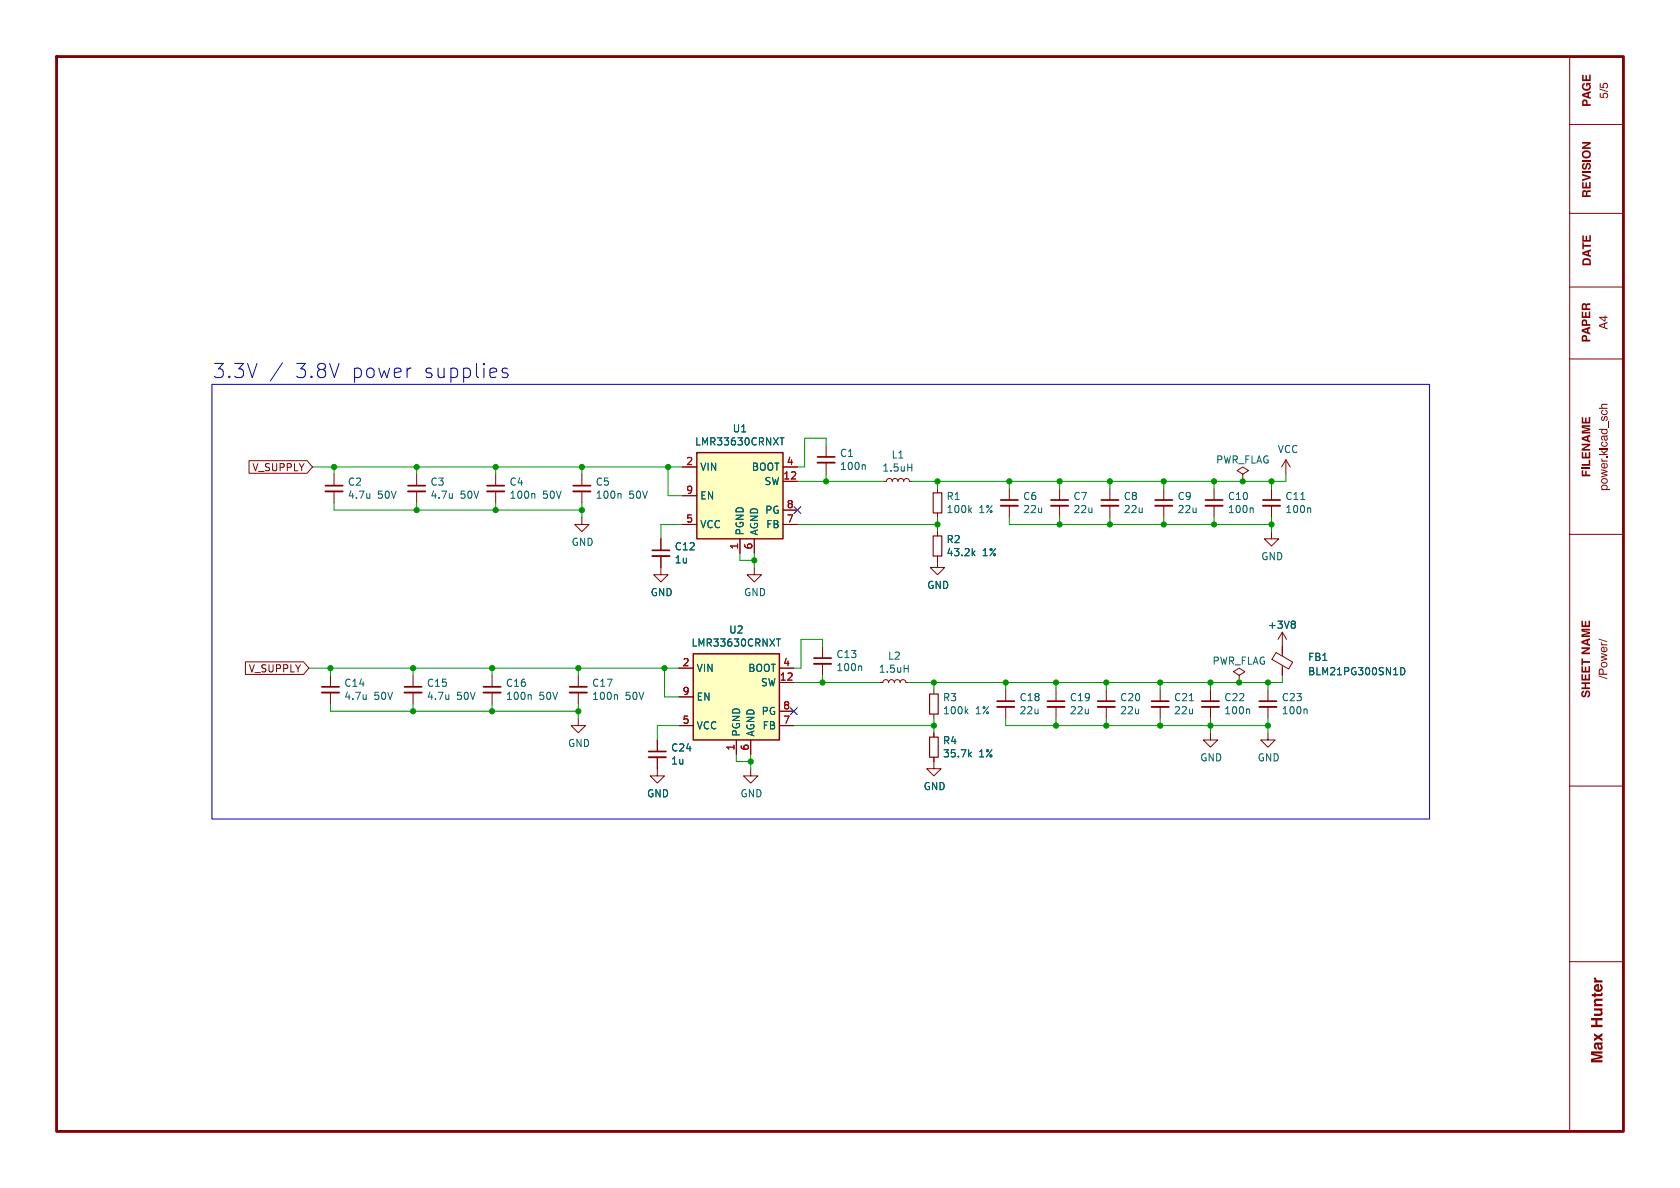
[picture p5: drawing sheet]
<svg xmlns="http://www.w3.org/2000/svg" width="297mm" height="210mm" viewBox="0 0 297 210" stroke-linecap="round" stroke-linejoin="round" font-family="sans-serif">
<path d="M10 10h277v190h-277z" fill="none" stroke="#840000" stroke-width=".5"/>
<g fill="none" stroke="#840000" stroke-width=".18">
<path d="M277.5 10v190M277.5 22h9.5M277.5 37.7h9.5M277.5 50.7h9.5M146 78.7v2.1M277.5 63.5h9.5M59.1 83.8v2.1M59.1 86.9v2M73.7 83.8v2.1M73.7 86.9v2M87.6 83.8v2.1M87.6 86.9v2"/>
<path d="M116.8 98.3v3.3h1.3l-1.3 1.3-1.2-1.3h1.2M116.8 95.3v2M146 81.8v2M156.2 85.1h.5l.2-.4 .3-.1 .4 .1 .1 .4 .2-.4 .3-.1 .4 .1 .1 .4 .2-.4 .4-.1 .3 .1 .2 .4 .1-.4 .4-.1 .3 .1 .2 .4h.5M165.7 98.3v2h1.3l-1.3 1.3-1.2-1.3h1.2M165.7 86.4v.7M165.7 90.7v.7M165.7 94v.7M178.4 86.4v2M178.4 89.4v2M187.3 86.4v2M187.3 89.4v2"/>
<path d="M196.2 86.4v2M196.2 89.4v2M205.7 86.4v2M205.7 89.4v2M214.6 86.4v2M214.6 89.4v2M224.8 94v1.3h1.3l-1.3 1.2-1.3-1.2h1.3M277.5 94.5h9.5M58.4 119.4v2M73 119.4v2M87 119.4v2M133.3 100.3v1.3h1.3l-1.3 1.3-1.2-1.3h1.2"/>
<path d="M219.1 119.4l1-.7-1-.6-1 .6 1 .7v1.3M58.4 122.4v2.1M73 122.4v2.1M87 122.4v2.1M102.2 127v1.3h1.3l-1.3 1.2-1.2-1.2h1.2M165.1 134.6v1.3h1.3l-1.3 1.3-1.3-1.3h1.3M165.1 121.9v.8M165.1 126.2v.8M177.8 121.9v2.1M177.8 125v2M186.7 121.9v2.1M186.7 125v2"/>
<path d="M195.6 121.9v2.1M195.6 125v2M205.1 121.9v2.1M205.1 125v2M214 129.5v1.3h1.3l-1.3 1.3-1.3-1.3h1.3M214 121.9v2.1M214 125v2M219.1 120.7h.1M277.5 139h9.5M277.5 170h9.5"/>
</g>
<g fill="none" stroke="#840000" stroke-width=".3">
<path d="M57.5 85.9h3.1M72.1 85.9h3.1M86.1 85.9h3.1M115.3 97.3h3.1M144.5 80.8h3.1M176.9 88.4h3.1M185.8 88.4h3M194.7 88.4h3M204.2 88.4h3.1M213.1 88.4h3.1M56.9 121.4h3M71.5 121.4h3"/>
<path d="M85.5 121.4h3M176.3 124h3M185.2 124h3M194.1 124h3M203.6 124h3M212.5 124h3"/>
</g>
<g fill="none" stroke="#840000" stroke-width=".33">
<path d="M57.5 86.9h3.1M72.1 86.9h3.1M86.1 86.9h3.1M115.3 98.3h3.1M144.5 81.8h3.1M176.9 89.4h3.1M185.8 89.4h3M194.7 89.4h3M204.2 89.4h3.1M213.1 89.4h3.1M56.9 122.4h3M71.5 122.4h3"/>
<path d="M85.5 122.4h3M176.3 125h3M185.2 125h3M194.1 125h3M203.6 125h3M212.5 125h3"/>
</g>
<g fill="none" stroke="#006464" stroke-width=".18">
<path d="M65.4 87.2v.9M65.4 88h-.1M80 87.2v.9M80 88h-.1M94.4 87.2l.2 .2v.7M152.8 82.2l.2 .1v.7M160.5 82.6h.7M161.2 82v1.3M171.4 90.1l.4 .5M171.8 89.8l-.5 .5M172 97.8l.4 .4M172.4 97.4l-.5 .5"/>
<path d="M221.4 89.8l.2 .2v.6M64.7 122.8v.8M64.7 123.5v.1M79.3 122.8v.8M79.3 123.5v.1M93.7 122.8l.2 .2v.6M170.8 125.7l.3 .5M171.1 125.3l-.5 .5M210.3 123.9h.7M220.7 125.3l.2 .2v.7"/>
</g>
<path d="M165 87.1h1.5v3.6h-1.5zM165 94.7h1.5v3.6h-1.5zM164.3 122.7h1.6v3.5h-1.6z" fill="none" stroke="#840000" stroke-width=".2"/>
<path d="M122.6 115.6h15.2v15.2h-15.2z" fill="#ffffc2"/>
<path d="M122.6 115.6h15.2v15.2h-15.2z" fill="none" stroke="#840000" stroke-width=".25"/>
<path d="M120 118.1h2.6M137.8 118.1h2.5M120 123.2h2.6M120 128.3h2.6M130.2 130.8v2.6M132.7 130.8v2.6M137.8 128.3h2.5M137.8 120.7h2.5M137.8 125.7h2.5" fill="none" stroke="#840000" stroke-width=".18"/>
<path d="M137.3 112.9h.7M137.6 112.9v1.3" fill="none" stroke="#006464" stroke-width=".18"/>
<path d="M123.2 80h15.2v15.3h-15.2z" fill="#ffffc2"/>
<path d="M123.2 80h15.2v15.3h-15.2z" fill="none" stroke="#840000" stroke-width=".25"/>
<g fill="none" stroke="#840000" stroke-width=".18">
<path d="M44 81.4h10.3l.9 1.2-.9 1.1h-10.3zM102.9 91.4v1.3h1.2l-1.2 1.3-1.3-1.3h1.3M102.9 83.8v2.1M102.9 86.9v2M116.8 95.3v2M116.8 98.3v2M120.6 82.6h2.6M120.6 87.6h2.6M120.6 92.7h2.6M130.8 95.3v2.5M133.3 95.3v2.5M138.4 82.6h2.6"/>
<path d="M138.4 92.7h2.6M138.4 85.1h2.6M138.4 90.2h2.6M165.7 94v.7M165.7 98.3v.8M219.7 83.8l1-.6-1-.6-1 .6 1 .6v1.3M219.7 85.1h.1M224.8 86.4v2M224.8 89.4v2M227.3 81.3l-.7 1.3M227.3 81.3l.8 1.3M227.3 81.3v2.5"/>
<path d="M43.4 117h10.3l.9 1.1-.9 1.1h-10.3zM102.2 119.4v2M120 118.1h2.6M137.8 118.1h2.5M145.4 114.3v2M145.4 117.3v2.1M225.6 115.3l2.9 1.7-.7 1.3-2.9-1.7zM226.7 111.8v4.2M226.7 117.6v1.8M226.7 111.8l-.8 1.2M226.7 111.8l.8 1.2M102.2 122.4v2.1"/>
<path d="M116.2 133.9v3.3h1.3l-1.3 1.2-1.3-1.2h1.3M116.2 130.8v2M120 123.2h2.6M120 128.3h2.6M130.2 130.8v2.6M132.7 135.9v1.3h1.3l-1.3 1.2-1.3-1.2h1.3M132.7 130.8v2.6M137.8 120.7h2.5M137.8 128.3h2.5M137.8 125.7h2.5M155.6 120.7h.5l.1-.4 .4-.2 .3 .2 .2 .4 .1-.4 .4-.2 .4 .2 .1 .4 .2-.4 .3-.2 .4 .2 .1 .4 .2-.4 .3-.2 .4 .2 .1 .4h.6M165.1 129.5v.8"/>
<path d="M165.1 133.9v.7M224.2 129.5v1.3h1.2l-1.2 1.3-1.3-1.3h1.3M224.2 121.9v2.1M224.2 125v2"/>
</g>
<g fill="none" stroke="#006464" stroke-width=".18">
<path d="M137.9 77.4h.7M138.2 77.4v1.3M109.6 87.2l.2 .2v.7M172 97.8l.4 .4M172.4 97.4l-.5 .5M230 88.3h.7M231.5 89.8l.2 .2v.6M137.3 112.9h.7M137.6 112.9v1.3M152.2 117.7l.1 .2v.7M159.8 118.2h.8M160.6 117.6v1.2"/>
<path d="M228.8 109.8l.2 .2-.2 .3 .2 .3v.2l-.2 .3M247.6 118a.64 .64 0 0 1 .8 .7 .64 .64 0 0 1-.8 .6zM109 122.8l.2 .2v.6M171.4 133.3l.3 .5M171.7 133l-.5 .4M230.9 125.3l.2 .2v.7"/>
</g>
<path d="M101.3 85.9h3.1M223.3 88.4h3M143.9 116.3h3M100.7 121.4h3.1M114.7 132.8h3M222.6 124h3.1" fill="none" stroke="#840000" stroke-width=".3"/>
<path d="M101.3 86.9h3.1M223.3 89.4h3M143.9 117.3h3M100.7 122.4h3.1M114.7 133.9h3M222.6 125h3.1" fill="none" stroke="#840000" stroke-width=".33"/>
<path d="M164.3 130.3h1.6v3.6h-1.6z" fill="none" stroke="#840000" stroke-width=".2"/>
<g fill="none" stroke="#009600" stroke-width=".18">
<path d="M146 78.7v-1.2h-3.8v5.1h-1.2M55.2 82.6h65.4M59.1 88.9v1.3h43.8M59.1 82.6v1.2M73.7 82.6v1.2M73.7 88.9v1.3M87.6 82.6v1.2M87.6 88.9v1.3M102.9 82.6v1.2M102.9 88.9v2.5M118.1 82.6v5h2.5M120.6 92.7h-3.8v2.6"/>
<path d="M130.8 97.8v1.3h2.5M133.3 97.8v2.5M141 85.1h15.2M141 92.7h24.7M146 83.8v1.3M165.7 85.1v1.3M165.7 91.4v2.6M178.4 91.4v1.3h46.4M178.4 85.1v1.3M187.3 85.1v1.3M187.3 91.4v1.3M196.2 85.1v1.3"/>
<path d="M196.2 91.4v1.3M205.7 85.1v1.3M205.7 91.4v1.3M214.6 85.1v1.3M214.6 91.4v1.3M224.8 85.1v1.3M224.8 91.4v2.6M227.3 83.8v1.3h-66M54.6 118.1h65.4M58.4 118.1v1.3M73 118.1v1.3M87 118.1v1.3"/>
<path d="M102.2 118.1v1.3M117.5 118.1v5.1h2.5M145.4 114.3v-1.3h-3.8v5.1h-1.3M145.4 119.4v1.3M226.7 119.4v1.3h-66M58.4 124.5v1.2h43.8M73 124.5v1.2M87 124.5v1.2M102.2 124.5v2.5M120 128.3h-3.8v2.5M130.2 133.4v1.2h2.5M132.7 133.4v2.5"/>
<path d="M140.3 120.7h15.3M140.3 128.3h24.8M165.1 120.7v1.2M165.1 127v2.5M177.8 127v1.3h46.4M177.8 120.7v1.2M186.7 120.7v1.2M186.7 127v1.3M195.6 120.7v1.2M195.6 127v1.3M205.1 120.7v1.2M205.1 127v1.3"/>
<path d="M214 120.7v1.2M214 127v2.5M224.2 120.7v1.2M224.2 127v2.5"/>
</g>
<path d="M140.4 89.6l1.2 1.2M141.6 89.6l-1.2 1.2M139.7 125.1l1.2 1.2M140.9 125.1l-1.2 1.2" fill="none" stroke="#000084" stroke-width=".18"/>
<path d="M37.5 67.9h215.2v76.9h-215.2zM49.9 64.1l-2.1 3.2M72.4 65.1h.3M89.7 65.2l-.6-.1-.3 .3 .1 .4 .8 .2 .1 .3-.1 .3-.2 .1-.7-.1" fill="none" stroke="#0000c2" stroke-width=".18"/>
<g fill="#009600" stroke="#009600" stroke-width=".18">
<circle cx="118.1" cy="82.6" r=".46"/>
<circle cx="133.3" cy="99.1" r=".46"/>
<circle cx="146" cy="85.1" r=".46"/>
<circle cx="117.5" cy="118.1" r=".46"/>
<circle cx="165.1" cy="120.7" r=".46"/>
<circle cx="165.1" cy="128.3" r=".46"/>
<circle cx="145.4" cy="120.7" r=".46"/>
<circle cx="132.7" cy="134.6" r=".46"/>
<circle cx="102.9" cy="82.6" r=".46"/>
<circle cx="102.9" cy="90.2" r=".46"/>
<circle cx="87" cy="118.1" r=".46"/>
<circle cx="87" cy="125.7" r=".46"/>
<circle cx="102.2" cy="118.1" r=".46"/>
<circle cx="102.2" cy="125.7" r=".46"/>
<circle cx="87.6" cy="82.6" r=".46"/>
<circle cx="87.6" cy="90.2" r=".46"/>
<circle cx="58.4" cy="118.1" r=".46"/>
<circle cx="73" cy="118.1" r=".46"/>
<circle cx="73" cy="125.7" r=".46"/>
<circle cx="73.7" cy="90.2" r=".46"/>
<circle cx="59.1" cy="82.6" r=".46"/>
<circle cx="73.7" cy="82.6" r=".46"/>
<circle cx="177.8" cy="120.7" r=".46"/>
<circle cx="186.7" cy="128.3" r=".46"/>
<circle cx="186.7" cy="120.7" r=".46"/>
<circle cx="178.4" cy="85.1" r=".46"/>
<circle cx="195.6" cy="120.7" r=".46"/>
<circle cx="195.6" cy="128.3" r=".46"/>
<circle cx="187.3" cy="85.1" r=".46"/>
<circle cx="187.3" cy="92.7" r=".46"/>
<circle cx="214.6" cy="92.7" r=".46"/>
<circle cx="205.7" cy="92.7" r=".46"/>
<circle cx="196.2" cy="92.7" r=".46"/>
<circle cx="205.7" cy="85.1" r=".46"/>
<circle cx="196.2" cy="85.1" r=".46"/>
<circle cx="224.8" cy="85.1" r=".46"/>
<circle cx="224.8" cy="92.7" r=".46"/>
<circle cx="219.7" cy="85.1" r=".46"/>
<circle cx="214.6" cy="85.1" r=".46"/>
<circle cx="214" cy="120.7" r=".46"/>
<circle cx="219.1" cy="120.7" r=".46"/>
<circle cx="224.2" cy="120.7" r=".46"/>
<circle cx="224.2" cy="128.3" r=".46"/>
<circle cx="214" cy="128.3" r=".46"/>
<circle cx="165.7" cy="85.1" r=".46"/>
<circle cx="165.7" cy="92.7" r=".46"/>
<circle cx="205.1" cy="128.3" r=".46"/>
<circle cx="205.1" cy="120.7" r=".46"/>
</g>
<g font-size="3.5" fill="#0000c2">
<text x="37.5" y="67.1">3.3V</text>
<text x="51.9" y="67.1">3.8V</text>
<text x="61.9" y="67.1">power</text>
<text x="74.6" y="67.1">supplies</text>
</g>
<text font-size="2.8" fill="#840000" x="283.9" y="188" transform="rotate(-90 283.9 188)">Max Hunter</text>
<g font-size="2.1" fill="#840000">
<text x="284.7" y="17.5" transform="rotate(-90 284.7 17.5)">5/5</text>
<text x="281.6" y="18.9" transform="rotate(-90 281.6 18.9)">PAGE</text>
<text x="281.6" y="35" transform="rotate(-90 281.6 35)">REVISION</text>
<text x="281.7" y="47.1" transform="rotate(-90 281.7 47.1)">DATE</text>
<text x="284.6" y="58.3" transform="rotate(-90 284.6 58.3)">A4</text>
<text x="281.6" y="60.5" transform="rotate(-90 281.6 60.5)">PAPER</text>
<text x="281.6" y="84.4" transform="rotate(-90 281.6 84.4)">FILENAME</text>
<text x="284.6" y="86.8" transform="rotate(-90 284.6 86.8)">power.kicad_sch</text>
<text x="281.5" y="123.4" transform="rotate(-90 281.5 123.4)">SHEET NAME</text>
<text x="284.6" y="120.1" transform="rotate(-90 284.6 120.1)">/Power/</text>
</g>
<g font-size="1.8" fill="#006464">
<text x="129.4" y="76.6">U1</text>
<text x="122.8" y="78.9">LMR33630CRNXT</text>
<text x="123.7" y="83.4">VIN</text>
<text x="132.8" y="83.4">BOOT</text>
<text x="148.4" y="81">C1</text>
<text x="148.4" y="83.3">100n</text>
<text x="155.9" y="83.6">1.5uH</text>
<text x="157.5" y="81.3">L1</text>
<text x="214.9" y="82.1">PWR_FLAG</text>
<text x="225.8" y="80.3">VCC</text>
<text x="61.4" y="86.1">C2</text>
<text x="61.4" y="88.4">4.7u</text>
<text x="66.7" y="88.4">50V</text>
<text x="76" y="86.1">C3</text>
<text x="76" y="88.4">4.7u</text>
<text x="81.3" y="88.4">50V</text>
<text x="90" y="86.1">C4</text>
<text x="90" y="88.4">100n</text>
<text x="95.9" y="88.4">50V</text>
<text x="105.2" y="86.1">C5</text>
<text x="105.2" y="88.4">100n</text>
<text x="111.2" y="88.4">50V</text>
<text x="123.7" y="88.5">EN</text>
<text x="135.1" y="86">SW</text>
<text x="167.2" y="88.6">R1</text>
<text x="180.8" y="88.6">C6</text>
<text x="189.7" y="88.6">C7</text>
<text x="198.6" y="88.6">C8</text>
<text x="208.1" y="88.6">C9</text>
<text x="217" y="88.6">C10</text>
<text x="227.1" y="88.6">C11</text>
<text x="123.7" y="93.6">VCC</text>
<text x="131.7" y="94.7" transform="rotate(-90 131.7 94.7)">PGND</text>
<text x="134.2" y="94.7" transform="rotate(-90 134.2 94.7)">AGND</text>
<text x="135.2" y="91">PG</text>
<text x="135.4" y="93.6">FB</text>
<text x="167.2" y="90.9">100k</text>
<text x="173.1" y="90.9">1%</text>
<text x="180.8" y="90.9">22u</text>
<text x="189.7" y="90.9">22u</text>
<text x="198.6" y="90.9">22u</text>
<text x="208.1" y="90.9">22u</text>
<text x="217" y="90.9">100n</text>
<text x="227.1" y="90.9">100n</text>
<text x="101" y="96.7">GND</text>
<text x="119.2" y="99.8">1u</text>
<text x="119.2" y="97.5">C12</text>
<text x="167.2" y="96.2">R2</text>
<text x="167.2" y="98.5">43.2k</text>
<text x="173.7" y="98.5">1%</text>
<text x="222.9" y="99.2">GND</text>
<text x="114.9" y="105.6">GND</text>
<text x="131.4" y="105.6">GND</text>
<text x="163.8" y="104.3">GND</text>
<text x="128.8" y="112.2">U2</text>
<text x="224.1" y="111.4">+3V8</text>
<text x="122.2" y="114.5">LMR33630CRNXT</text>
<text x="123.1" y="119">VIN</text>
<text x="132.2" y="119">BOOT</text>
<text x="147.8" y="118.8">100n</text>
<text x="147.8" y="116.5">C13</text>
<text x="155.3" y="119.1">1.5uH</text>
<text x="156.9" y="116.8">L2</text>
<text x="214.3" y="117.7">PWR_FLAG</text>
<text x="231.1" y="117">FB1</text>
<text x="231.1" y="119.6">BLM21PG300SN1D</text>
<text x="60.8" y="121.6">C14</text>
<text x="60.8" y="123.9">4.7u</text>
<text x="66.1" y="123.9">50V</text>
<text x="75.4" y="121.6">C15</text>
<text x="75.4" y="123.9">4.7u</text>
<text x="80.7" y="123.9">50V</text>
<text x="89.3" y="123.9">100n</text>
<text x="89.3" y="121.6">C16</text>
<text x="95.3" y="123.9">50V</text>
<text x="104.6" y="123.9">100n</text>
<text x="104.6" y="121.6">C17</text>
<text x="110.5" y="123.9">50V</text>
<text x="123.1" y="124.1">EN</text>
<text x="134.4" y="121.5">SW</text>
<text x="166.6" y="124.2">R3</text>
<text x="180.1" y="124.2">C18</text>
<text x="189" y="124.2">C19</text>
<text x="197.9" y="124.2">C20</text>
<text x="207.5" y="124.2">C21</text>
<text x="216.3" y="124.2">C22</text>
<text x="226.5" y="124.2">C23</text>
<text x="123.1" y="129.1">VCC</text>
<text x="131" y="130.3" transform="rotate(-90 131 130.3)">PGND</text>
<text x="133.6" y="130.3" transform="rotate(-90 133.6 130.3)">AGND</text>
<text x="134.5" y="126.6">PG</text>
<text x="134.7" y="129.1">FB</text>
<text x="166.6" y="126.5">100k</text>
<text x="166.6" y="131.8">R4</text>
<text x="172.4" y="126.5">1%</text>
<text x="180.1" y="126.5">22u</text>
<text x="189" y="126.5">22u</text>
<text x="197.9" y="126.5">22u</text>
<text x="207.5" y="126.5">22u</text>
<text x="216.3" y="126.5">100n</text>
<text x="226.5" y="126.5">100n</text>
<text x="100.3" y="132.3">GND</text>
<text x="118.6" y="135.4">1u</text>
<text x="118.6" y="133">C24</text>
<text x="166.6" y="134.1">35.7k</text>
<text x="173" y="134.1">1%</text>
<text x="212.1" y="134.8">GND</text>
<text x="222.2" y="134.8">GND</text>
<text x="114.3" y="141.1">GND</text>
<text x="130.8" y="141.1">GND</text>
<text x="163.2" y="139.9">GND</text>
</g>
<g font-size="1.8" fill="#840000">
<text x="44.5" y="83.5">V_SUPPLY</text>
<text x="43.9" y="119.1">V_SUPPLY</text>
</g>
<g font-size="1.8" fill="#a90000">
<text x="121.2" y="82.3">2</text>
<text x="139" y="82.3">4</text>
<text x="121.2" y="87.4">9</text>
<text x="138.4" y="84.8">12</text>
<text x="139" y="89.9">8</text>
<text x="121.2" y="92.5">5</text>
<text x="139" y="92.5">7</text>
<text x="130.6" y="97.2" transform="rotate(-90 130.6 97.2)">1</text>
<text x="133.1" y="97.2" transform="rotate(-90 133.1 97.2)">6</text>
<text x="120.6" y="117.9">2</text>
<text x="138.4" y="117.9">4</text>
<text x="120.6" y="122.9">9</text>
<text x="137.8" y="120.4">12</text>
<text x="138.4" y="125.5">8</text>
<text x="120.6" y="128">5</text>
<text x="138.4" y="128">7</text>
<text x="129.9" y="132.8" transform="rotate(-90 129.9 132.8)">1</text>
<text x="132.5" y="132.8" transform="rotate(-90 132.5 132.8)">6</text>
</g>
</svg>
